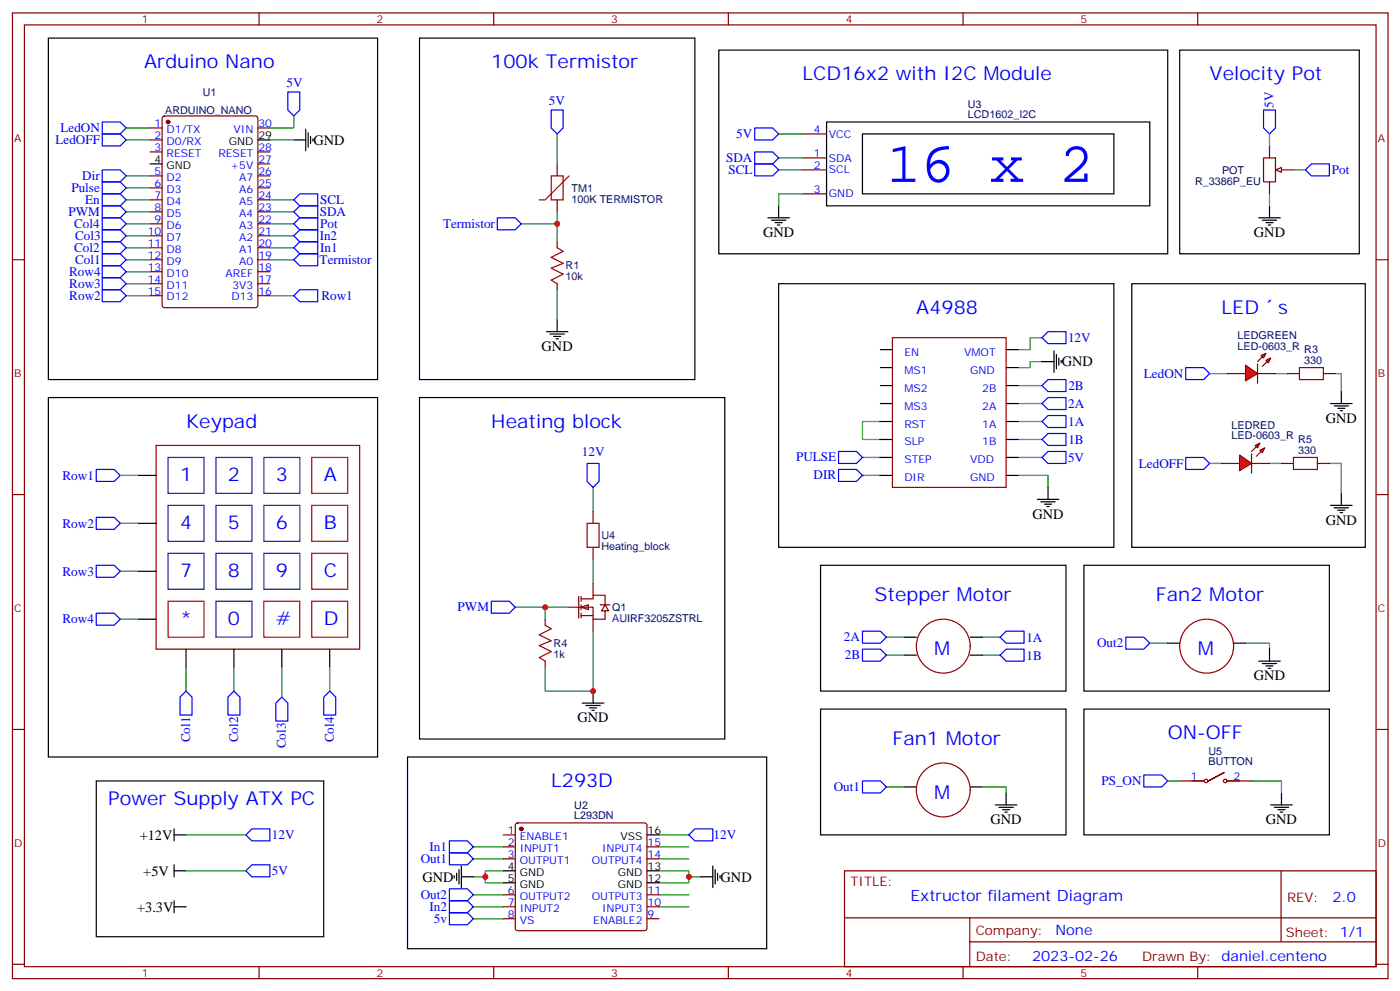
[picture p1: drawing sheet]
<svg xmlns="http://www.w3.org/2000/svg" width="413mm" height="292mm" viewBox="0 0 413 292" stroke-linecap="round" stroke-linejoin="round" font-family="sans-serif">
<g fill="none" stroke="#870000" stroke-width=".35">
<path d="M3.7 3.8h405.3v284.3h-405.3zM7.2 7.3h398.3v277.3h-398.3zM76.3 3.8v3.5M145.5 3.8v3.5M214.6 3.8v3.5M283.8 3.8v3.5M352.9 3.8v3.5M44.2 37.7h3.6M48 34.4l.5-.3h26.8l.6 .5 .1 55.3-.5 .6-27 .1-.7-.5v-55.2zM76 37.7h3.5M236.5 39.4h7.1M44.2 41.2h3.6"/>
<path d="M44.2 44.7h3.6M44.2 51.8h3.6M44.2 55.3h3.6M44.2 58.8h3.6M76 44.7h3.5M76 51.8h3.5M76 55.3h3.5M76 58.8h3.5M76 48.3h3.5M164.2 48.3v3.5M164.2 58.8v3.6M236.5 57.1h7.1"/>
<path d="M236.5 46.5h7.1M236.5 50h7.1M3.7 76.5h3.5M44.2 76.5h3.6M44.2 62.4h3.6M44.2 65.9h3.6M44.2 69.4h3.6M44.2 73h3.6M76 76.5h3.5M76 62.4h3.5M76 65.9h3.5M76 69.4h3.5"/>
<path d="M76 73h3.5M164.2 71.2v1.8M405.5 76.5h3.5M44.2 80h3.6M44.2 83.5h3.6M44.2 87.1h3.6M76 80h3.5M76 83.5h3.5M76 87.1h3.5M164.2 83.5v1.8M3.7 145.6h3.5M174.8 150.6v3.5"/>
<path d="M405.5 145.6h3.5M174.8 161.1v3.6M160.7 182.3v1.8M160.7 194.7v1.7M3.7 214.8h3.5M405.5 214.8h3.5M148.3 245.8h3.5M148.3 249.3h3.5M148.3 252.9h3.5M152.1 242.5l.4-.2h37.4l.5 .2 .2 .5v30.3l-.2 .5-.5 .2h-37.4l-.5-.2-.2-.5v-30.3zM190.6 249.3h3.6M190.6 252.9h3.6"/>
<path d="M248.8 256.4h156.7v28.2h-156.7zM377.5 256.4v20.9M148.3 263.5h3.5M148.3 267h3.5M148.3 270.5h3.5M190.6 263.5h3.6M190.6 267h3.6M190.6 270.5h3.6M248.9 270.2h156.5M285.8 277.3h119.6M285.8 270.2v14.2M3.7 283.9h3.5"/>
<path d="M76.3 284.6v3.5M145.5 284.6v3.5M214.6 284.6v3.5M283.8 284.6v3.5M352.9 284.6v3.5M405.5 283.9h3.5"/>
</g>
<g fill="#870000" stroke="#870000" stroke-width=".35">
<circle cx="49.5" cy="35.9" r=".53"/>
<circle cx="153.6" cy="244.1" r=".53"/>
</g>
<g fill="none" stroke="#000" stroke-width=".35">
<path d="M14.3 11.2h97v100.6h-97zM123.6 11.2h81.2v100.6h-81.2zM211.8 14.7h132.3v60h-132.3zM90.1 38v6.4M90.8 39.1v4.2M243.6 35.9h95.2v24.7h-95.2zM254.1 39.4h74.1v17.7h-74.1zM44.2 48.3h3.6M76 41.2h3.5M86.6 41.2h3.5M91.5 40.1v2.2M92.2 40.9v.7"/>
<path d="M226.3 64.1h6.3M227.3 64.8h4.3M228.4 65.5h2.1M229.1 66.3h.7M229.4 60.6v3.5M161 97.6h6.4M162.1 98.4h4.2M163.1 99.1h2.1M163.8 99.8h.7M164.2 94.1v3.5M229.4 83.5h98.8v77.6h-98.8zM14.3 117.1h97v105.8h-97z"/>
<path d="M123.6 117.1h90v100.5h-90zM259.4 118.8h3.6M259.4 113.5h3.6M259.4 108.2h3.6M259.4 102.9h3.6M296.5 118.8h3.5M296.5 113.5h3.5M296.5 108.2h3.5M296.5 102.9h3.5M307.1 106.5h3.5M310.6 103.3v6.3M311.3 104.4v4.2"/>
<path d="M312 105.4v2.1M312.7 106.1v.7M40.7 140h5.3M259.4 140h3.6M259.4 134.7h3.6M259.4 129.4h3.6M259.4 124.1h3.6M296.5 140h3.5M296.5 134.7h3.5M296.5 129.4h3.5M296.5 124.1h3.5M40.7 154.1h5.3"/>
<path d="M305.6 147h6.4M306.7 147.7h4.2M307.8 148.4h2.1M308.5 149.2h.7M308.8 143.5v3.5M40.7 168.2h5.3M241.8 166.4h72.3v37.1h-72.3zM40.7 182.3h5.3M54.8 191.1v5.3M68.9 191.1v5.3M83 191.1v5.3M97.2 191.1v5.3"/>
<path d="M266.5 192.9h3.5M266.5 187.6h3.5M285.9 192.9h3.5M285.9 187.6h3.5M171.6 207h6.3M172.6 207.7h4.3M173.7 208.4h2.1M174.4 209.1h.7M174.8 203.5v3.5M241.8 208.8h72.3v37h-72.3zM28.4 229.9h67v45.9h-67zM120.1 222.9h105.8v56.4h-105.8z"/>
<path d="M266.5 231.7h3.5M285.9 231.7h3.5M51.3 245.8h3.5M51.3 244.1v3.5M51.3 254.6v3.6M51.3 256.4h3.5M133.8 257.8v.7M134.5 257.1v2.1M135.3 256v4.3M136 258.2h3.5M136 255v6.3M148.3 256.4h3.5"/>
<path d="M148.3 259.9h3.5M190.6 245.8h3.6M190.6 256.4h3.6M190.6 259.9h3.6M206.5 258.2h3.5M210 255v6.3M210.7 256v4.3M211.5 257.1v2.1M212.2 257.8v.7M51.3 265.2v3.5M51.3 267h3.5"/>
</g>
<g fill="none" stroke="#00f" stroke-width=".35">
<path d="M84.8 27.1h3.5v5.3l-1.7 1.7-1.8-1.7zM162.4 32.4h3.5v5.3l-1.7 1.7-1.8-1.7zM222.4 37.7h5.3l1.7 1.7-1.7 1.8h-5.3zM30.1 50h5.3l1.8 1.8-1.8 1.8h-5.3zM30.1 53.6h5.3l1.8 1.7-1.8 1.8h-5.3zM88.3 57.1h5.3v3.5h-5.3l-1.7-1.8zM222.4 44.7h5.3l1.7 1.8-1.7 1.8h-5.3zM222.4 48.3h5.3l1.7 1.7-1.7 1.8h-5.3zM30.1 78.2h5.3l1.8 1.8-1.8 1.8h-5.3zM30.1 67.7h5.3l1.8 1.7-1.8 1.8h-5.3zM30.1 64.1h5.3l1.8 1.8-1.8 1.8h-5.3zM30.1 71.2h5.3l1.8 1.8-1.8 1.7h-5.3z"/>
<path d="M30.1 74.7h5.3l1.8 1.8-1.8 1.7h-5.3zM30.1 60.6h5.3l1.8 1.8-1.8 1.7h-5.3zM86.6 62.4l1.7-1.8h5.3v3.5h-5.3zM88.3 74.7h5.3v3.5h-5.3l-1.7-1.7zM146.5 64.1h5.3l1.8 1.8-1.8 1.8h-5.3zM30.1 85.3h5.3l1.8 1.8-1.8 1.7h-5.3zM30.1 81.8h5.3l1.8 1.7-1.8 1.8h-5.3zM86.6 87.1l1.7-1.8h5.3v3.5h-5.3zM308.8 97.6h5.3v3.6h-5.3l-1.7-1.8zM307.1 118.8l1.7-1.7h5.3v3.5h-5.3zM308.8 111.8h5.3v3.5h-5.3l-1.7-1.8zM28.4 138.2h5.3l1.7 1.8-1.7 1.7h-5.3z"/>
<path d="M173 136.5h3.5v5.2l-1.7 1.8-1.8-1.8zM247.1 138.2h5.3l1.7 1.8-1.7 1.7h-5.3zM247.1 132.9h5.3l1.7 1.8-1.7 1.8h-5.3zM307.1 124.1l1.7-1.8h5.3v3.6h-5.3zM307.1 134.7l1.7-1.8h5.3v3.6h-5.3zM308.8 127.6h5.3v3.6h-5.3l-1.7-1.8zM28.4 152.3h5.3l1.7 1.8-1.7 1.8h-5.3zM28.4 166.4h5.3l1.7 1.8-1.7 1.8h-5.3zM144.8 177h5.3l1.7 1.8-1.7 1.8h-5.3zM28.4 180.6h5.3l1.7 1.7-1.7 1.8h-5.3zM254.1 185.8h5.3l1.8 1.8-1.8 1.8h-5.3zM254.1 191.1h5.3l1.8 1.8-1.8 1.8h-5.3z"/>
<path d="M294.7 192.9l1.8-1.8h5.3v3.6h-5.3zM294.7 187.6l1.8-1.8h5.3v3.6h-5.3zM54.8 203.5l1.8 1.7v5.3h-3.5v-5.3zM68.9 203.5l1.8 1.7v5.3h-3.5v-5.3zM83 205.2l1.8 1.8v5.3h-3.5v-5.3zM97.2 203.5l1.7 1.7v5.3h-3.5v-5.3zM254.1 229.9h5.3l1.8 1.8-1.8 1.8h-5.3zM72.5 256.4l1.7-1.8h5.3v3.6h-5.3zM72.5 245.8l1.7-1.7h5.3v3.5h-5.3zM132.4 251.1h5.3l1.8 1.8-1.8 1.7h-5.3zM132.4 247.6h5.3l1.8 1.7-1.8 1.8h-5.3zM203 245.8l1.8-1.7h5.2v3.5h-5.2z"/>
<path d="M132.4 261.7h5.3l1.8 1.8-1.8 1.7h-5.3zM132.4 268.7h5.3l1.8 1.8-1.8 1.8h-5.3zM132.4 265.2h5.3l1.8 1.8-1.8 1.7h-5.3z"/>
</g>
<path d="M162.4 51.8h3.5v7h-3.5zM167.7 51.8l-7 7h-1.8M164.2 73l1.7 1-3.5 1.8 3.5 1.7-3.5 1.5 3.5 1.7-3.5 1.8 1.8 1M173 154.1h3.5v7h-3.5zM160.7 184.1l1.7 1-3.5 1.8 3.5 1.8-3.5 1.4 3.5 1.7-3.5 1.8 1.8 1.1" fill="none" stroke="#a10000" stroke-width=".35"/>
<g fill="none" stroke="#008700" stroke-width=".35">
<path d="M86.6 34.1v3.6h-7.1M164.2 39.4v8.9M229.4 39.4h7.1M37.2 55.3h7M37.2 51.8h7M79.5 41.2h7.1M79.5 58.8h7.1M229.4 46.5h7.1M229.4 50h7.1M236.5 57.1h-7.1v3.5M37.2 65.9h7M37.2 62.4h7"/>
<path d="M37.2 76.5h7M37.2 73h7M37.2 69.4h7M79.5 62.4h7.1M79.5 76.5h7.1M153.6 65.9h10.6M164.2 62.4v8.8M37.2 87.1h7M37.2 83.5h7M37.2 80h7M79.5 87.1h7.1M164.2 85.3v8.8"/>
<path d="M307.1 99.4h-3.6v3.5h-3.5M300 118.8h7.1M300 113.5h7.1M307.1 106.5h-3.6v1.7h-3.5M35.4 140h5.3M254.1 140h5.3M254.1 134.7h5.3M259.4 124.1h-5.3v5.3h5.3M300 140h8.8v3.5M300 134.7h7.1M300 129.4h7.1M300 124.1h7.1"/>
<path d="M35.4 154.1h5.3M174.8 143.5v7.1M35.4 168.2h5.3M35.4 182.3h5.3M54.8 196.4v7.1M68.9 196.4v7.1M83 196.4v8.8M97.2 196.4v7.1M289.4 187.6h5.3M289.4 192.9h5.3M261.2 231.7h5.3M54.8 245.8h17.7"/>
<path d="M54.8 256.4h17.7M139.5 252.9h8.8M139.5 249.3h8.8M139.5 258.2h3.5M148.3 256.4h-5.3v3.5h5.3M194.2 256.4h8.8v3.5h-8.8M194.2 245.8h8.8M194.2 252.9h8.8M194.2 249.3h8.8M203 258.2h3.5M139.5 267h8.8M139.5 263.5h8.8"/>
<path d="M139.5 270.5h8.8M194.2 267h8.8M194.2 263.5h8.8"/>
</g>
<g fill="none" stroke="#900" stroke-width=".35">
<path d="M263 99.4h33.5v44.1h-33.5zM46 131.2h60v59.9h-60z"/>
<circle cx="278" cy="190.3" r="7.9"/>
<circle cx="278" cy="232.6" r="7.9"/>
</g>
<path d="M49.5 134.7h10.6v10.6h-10.6zM63.6 134.7h10.6v10.6h-10.6zM77.8 134.7h10.5v10.6h-10.5zM49.5 148.8h10.6v10.6h-10.6zM63.6 148.8h10.6v10.6h-10.6zM77.8 148.8h10.5v10.6h-10.5zM49.5 162.9h10.6v10.6h-10.6zM63.6 162.9h10.6v10.6h-10.6zM63.6 177h10.6v10.6h-10.6zM77.8 162.9h10.5v10.6h-10.5z" fill="none" stroke="#039" stroke-width=".35"/>
<path d="M91.9 134.7h10.5v10.6h-10.5zM91.9 148.8h10.5v10.6h-10.5zM49.5 177h10.6v10.6h-10.6zM77.8 177h10.5v10.6h-10.5zM91.9 162.9h10.5v10.6h-10.5zM91.9 177h10.5v10.6h-10.5z" fill="none" stroke="#f00" stroke-width=".35"/>
<g fill="#fff" stroke="#870000" stroke-width=".35">
<path d="M171.2 178.8l2.2-.7v1.4z"/>
<path d="M178.3 178.1l1.1 1.7h-2.2z"/>
</g>
<path d="M167.7 178.8h7.1v3.5h3.5v-2.5M170.5 175.6v6.4M171.2 176.3h3.6v-1h3.5v2.8M171.2 175.6v1.4M171.2 178.1v1.4M174.8 171.7v3.6M176.9 178.1h2.8M171.2 181.3h3.6M171.2 180.6v1.4M174.8 182.3v3.5" fill="none" stroke="#870000" stroke-width=".35"/>
<path d="M37.2 37.7h7M37.2 41.2h7M167.7 178.8h-7v3.5M174.8 164.7v7M174.8 185.8v17.7h-14.1v-7.1M338.8 189.4h5.3M367 189.4h7.1v1.7M289.4 231.7h7.1v1.8" fill="none" stroke="#008700" stroke-width=".35"/>
<g fill="none" stroke="#000" stroke-width=".35">
<path d="M333.5 83.5h68.8v77.6h-68.8zM319.4 166.4h72.3v37.1h-72.3zM344.1 189.4h3.5M363.5 189.4h3.5M370.9 194.7h6.4M372 195.4h4.2M373 196.1h2.1M373.7 196.8h.7M374.1 191.1v3.6M293.3 237h6.3M294.4 237.7h4.2M295.4 238.4h2.1"/>
<path d="M296.1 239.1h.7M296.5 233.5v3.5"/>
</g>
<path d="M30.1 35.9h5.3l1.8 1.8-1.8 1.7h-5.3zM30.1 39.4h5.3l1.8 1.8-1.8 1.8h-5.3zM349.4 108.2h5.3l1.7 1.8-1.7 1.8h-5.3zM349.4 134.7h5.3l1.7 1.8-1.7 1.7h-5.3zM331.8 187.6h5.2l1.8 1.8-1.8 1.7h-5.2z" fill="none" stroke="#00f" stroke-width=".35"/>
<circle cx="355.6" cy="190.3" r="7.9" fill="none" stroke="#900" stroke-width=".35"/>
<g fill="#f00" stroke="#870000" stroke-width=".35">
<path d="M367 107.5l3.6 2.5-3.6 2.1z"/>
<path d="M370.6 107.2v5.6z"/>
</g>
<g fill="#870000" stroke="#870000" stroke-width=".35">
<path d="M370.6 106.5l1.4-1.4z"/>
<path d="M373.4 106.5l-1.4 1.4z"/>
</g>
<g fill="#f00" stroke="#870000" stroke-width=".35">
<path d="M371.6 104.7l1.4-.7-.7 1.4z"/>
<path d="M373 106.1l1.4-.7-.7 1.4z"/>
</g>
<path d="M361.7 110h5.3M370.6 110h5.2" fill="none" stroke="#870000" stroke-width=".35"/>
<g fill="#f00" stroke="#870000" stroke-width=".35">
<path d="M365.3 134l3.5 2.5-3.5 2.1z"/>
<path d="M368.8 133.6v5.7z"/>
</g>
<g fill="#870000" stroke="#870000" stroke-width=".35">
<path d="M368.8 132.9l1.4-1.4z"/>
<path d="M370.2 134.3l1.4-1.4z"/>
</g>
<g fill="#f00" stroke="#870000" stroke-width=".35">
<path d="M369.9 131.2l1.4-.7-.7 1.4z"/>
<path d="M371.3 132.6l1.4-.7-.7 1.4z"/>
</g>
<g fill="none" stroke="#870000" stroke-width=".35">
<path d="M372.3 46.5h3.5v7.1h-3.5zM374.1 43v3.5M374.1 53.6v3.5M377.6 50h3.5M379.4 110h3.5M390 110h3.5M360 136.5h5.3M368.8 136.5h5.3M377.6 136.5h3.5M388.2 136.5h3.5M347.6 229.9h7.1M360.7 227.5l-4.6 2.4 4.6-2.4"/>
<path d="M361.7 229.9h7.1"/>
<circle cx="355.4" cy="229.9" r=".53"/>
<circle cx="361" cy="229.9" r=".53"/>
</g>
<g fill="none" stroke="#000" stroke-width=".35">
<path d="M347.6 14.7h52.9v60h-52.9zM392.1 118.8h6.3M393.1 119.5h4.3M395.3 115.3v3.5M394.2 120.2h2.1M394.9 120.9h.7M392.1 148.8h6.3M393.1 149.5h4.3M394.2 150.2h2.1M394.9 150.9h.7M395.3 145.3v3.5M319.4 208.8h72.3v37h-72.3z"/>
<path d="M374.4 237h6.4M375.5 237.7h4.2M376.6 238.4h2.1M377.3 239.1h.7M377.6 233.5v3.5"/>
</g>
<path d="M382.9 108.2h7.1v3.6h-7.1zM381.1 134.7h7.1v3.5h-7.1z" fill="none" stroke="#a10000" stroke-width=".35"/>
<path d="M37.2 58.8h7M79.5 73h7.1M79.5 69.4h7.1M79.5 65.9h7.1M356.4 110h5.3M375.8 110h3.6M393.5 110h1.8v5.3M356.4 136.5h3.6M374.1 136.5h3.5M391.7 136.5h3.6v8.8M344.1 229.9h3.5M368.8 229.9h8.8v3.6" fill="none" stroke="#008700" stroke-width=".35"/>
<path d="M30.1 57.1h5.3l1.8 1.7-1.8 1.8h-5.3zM86.6 73l1.7-1.8h5.3v3.5h-5.3zM86.6 69.4l1.7-1.7h5.3v3.5h-5.3zM86.6 65.9l1.7-1.8h5.3v3.6h-5.3zM337 228.2h5.3l1.8 1.7-1.8 1.8h-5.3z" fill="none" stroke="#00f" stroke-width=".35"/>
<path d="M375.8 50l1.8-.7v1.4z" fill="#f0f0f0" stroke="#870000" stroke-width=".35"/>
<path d="M372.3 32.4h3.5v5.3l-1.7 1.7-1.8-1.7zM384.7 50l1.7-1.7h5.3v3.5h-5.3z" fill="none" stroke="#00f" stroke-width=".35"/>
<path d="M374.1 39.4v3.6M374.1 57.1v3.5M381.1 50h3.6M151.8 178.8h8.9M261.2 187.6h5.3M261.2 192.9h5.3" fill="none" stroke="#008700" stroke-width=".35"/>
<path d="M370.9 64.1h6.4M372 64.8h4.2M373 65.5h2.1M373.7 66.3h.7M374.1 60.6v3.5" fill="none" stroke="#000" stroke-width=".35"/>
<g fill="#c00">
<circle cx="164.2" cy="65.9" r=".88"/>
<circle cx="143" cy="258.2" r=".88"/>
<circle cx="203" cy="258.2" r=".88"/>
<circle cx="174.8" cy="203.5" r=".88"/>
<circle cx="160.7" cy="178.8" r=".88"/>
</g>
<text font-size="16.9" fill="#00f" x="261.2" y="53.6">16 x 2</text>
<g font-size="5.6" fill="#00f">
<text x="42.5" y="20">Arduino Nano</text>
<text x="144.8" y="20">100k Termistor</text>
<text x="236.5" y="23.6">LCD16x2 with I2C Module</text>
<text x="356.4" y="23.6">Velocity Pot</text>
<text x="270" y="92.4">A4988</text>
<text x="360" y="92.4">LED</text>
<text x="376.7" y="92.4">s</text>
<text x="54.8" y="125.9">Keypad</text>
<text x="144.8" y="125.9">Heating block</text>
<text x="53.1" y="141.7">1</text>
<text x="67.2" y="141.7">2</text>
<text x="81.3" y="141.7">3</text>
<text x="95.4" y="141.7">A</text>
<text x="53.1" y="155.9">4</text>
<text x="67.2" y="155.9">5</text>
<text x="81.3" y="155.9">6</text>
<text x="95.4" y="155.9">B</text>
<text x="53.1" y="170">7</text>
<text x="67.2" y="170">8</text>
<text x="81.3" y="170">9</text>
<text x="95.4" y="170">C</text>
<text x="257.7" y="177">Stepper Motor</text>
<text x="340.6" y="177">Fan2 Motor</text>
<text x="53.1" y="184.1">*</text>
<text x="67.2" y="184.1">0</text>
<text x="81.3" y="184.1">#</text>
<text x="95.4" y="184.1">D</text>
<text x="275.3" y="192.9">M</text>
<text x="352.9" y="192.9">M</text>
<text x="263" y="219.4">Fan1 Motor</text>
<text x="344.1" y="217.6">ON-OFF</text>
<text x="162.4" y="231.7">L293D</text>
<text x="31.9" y="237">Power Supply ATX PC</text>
<text x="275.3" y="235.2">M</text>
</g>
<text font-size="4.6" fill="#00f" x="268.3" y="265.2">Extructor filament Diagram</text>
<g font-size="4.2">
<text x="92.4" y="42.6">GND</text>
<text x="224.9" y="69.8">GND</text>
<text x="369.5" y="69.8">GND</text>
<text x="159.6" y="103.3">GND</text>
<text x="312.9" y="107.9">GND</text>
<text x="390.7" y="124.5">GND</text>
<text x="304.2" y="152.7">GND</text>
<text x="390.7" y="154.4">GND</text>
<text x="369.5" y="200.3">GND</text>
<text x="170.2" y="212.7">GND</text>
<text x="291.9" y="242.6">GND</text>
<text x="373" y="242.6">GND</text>
<text x="41.2" y="247.3">+12V</text>
<text x="42.2" y="257.8">+5V</text>
<text x="124.5" y="259.6">GND</text>
<text x="212.3" y="259.6">GND</text>
<text x="40.4" y="268.4">+3.3V</text>
</g>
<g font-size="4.2" fill="#00f">
<text x="392.6" y="265.7">2.0</text>
<text x="311" y="275.2">None</text>
<text x="304.1" y="283">2023-02-26</text>
</g>
<g font-size="3.9" fill="#00f">
<text x="84.4" y="25.7">5V</text>
<text x="161.7" y="30.8">5V</text>
<text x="375.3" y="31.8" transform="rotate(-90 375.3 31.8)">5V</text>
<text x="17.8" y="38.9">LedON</text>
<text x="217" y="40.7">5V</text>
<text x="16.3" y="42.4">LedOFF</text>
<text x="214" y="47.8">SDA</text>
<text x="24.3" y="53">Dir</text>
<text x="214.6" y="51.3">SCL</text>
<text x="392.5" y="51.3">Pot</text>
<text x="21" y="56.6">Pulse</text>
<text x="20.2" y="63.6">PWM</text>
<text x="25.1" y="60.1">En</text>
<text x="94.2" y="63.6">SDA</text>
<text x="94.3" y="60">SCL</text>
<text x="21.9" y="67">Col4</text>
<text x="22.1" y="70.5">Col3</text>
<text x="94.2" y="70.7">In2</text>
<text x="94.4" y="67.2">Pot</text>
<text x="130.5" y="67.1">Termistor</text>
<text x="21.9" y="74.1">Col2</text>
<text x="22.1" y="77.6">Col1</text>
<text x="94.2" y="77.8">Termistor</text>
<text x="94.3" y="74.3">In1</text>
<text x="20.4" y="81.1">Row4</text>
<text x="20.4" y="88.2">Row2</text>
<text x="20.4" y="84.7">Row3</text>
<text x="94.7" y="88.4">Row1</text>
<text x="314.7" y="100.6">12V</text>
<text x="337.1" y="111.2">LedON</text>
<text x="314.8" y="114.9">2B</text>
<text x="314.8" y="125.5">1A</text>
<text x="314.8" y="120.2">2A</text>
<text x="314.8" y="130.8">1B</text>
<text x="171.5" y="134.2">12V</text>
<text x="234.6" y="135.9">PULSE</text>
<text x="314.7" y="135.9">5V</text>
<text x="335.6" y="137.7">LedOFF</text>
<text x="18.4" y="141.2">Row1</text>
<text x="239.7" y="141.1">DIR</text>
<text x="18.4" y="155.3">Row2</text>
<text x="18.4" y="169.5">Row3</text>
<text x="18.4" y="183.6">Row4</text>
<text x="134.8" y="180">PWM</text>
<text x="248.7" y="188.9">2A</text>
<text x="302.5" y="189">1A</text>
<text x="323.3" y="190.5">Out2</text>
<text x="248.9" y="194.2">2B</text>
<text x="302.5" y="194.3">1B</text>
<text x="56" y="218.6" transform="rotate(-90 56 218.6)">Col1</text>
<text x="70.1" y="218.6" transform="rotate(-90 70.1 218.6)">Col2</text>
<text x="84.3" y="220.3" transform="rotate(-90 84.3 220.3)">Col3</text>
<text x="98.4" y="218.6" transform="rotate(-90 98.4 218.6)">Col4</text>
<text x="245.7" y="233">Out1</text>
<text x="324.5" y="231.1">PS_ON</text>
<text x="80.1" y="247">12V</text>
<text x="126.6" y="250.6">In1</text>
<text x="210.3" y="247.1">12V</text>
<text x="80.1" y="257.6">5V</text>
<text x="124" y="254.1">Out1</text>
<text x="124" y="264.7">Out2</text>
<text x="126.6" y="268.2">In2</text>
<text x="127.8" y="271.8">5v</text>
</g>
<g font-size="3.9" fill="#800">
<text x="250.6" y="261">TITLE:</text>
<text x="379.2" y="265.7">REV:</text>
<text x="287.5" y="275.2">Company:</text>
<text x="378.9" y="275.8">Sheet: 1/1</text>
<text x="287.5" y="282.9">Date:</text>
<text x="336.6" y="282.9">Drawn By: daniel.centeno</text>
</g>
<g font-size="3.2" fill="#800">
<text x="41.8" y="6.8">1</text>
<text x="110.9" y="6.8">2</text>
<text x="180.1" y="6.8">3</text>
<text x="249.2" y="6.8">4</text>
<text x="318.3" y="6.8">5</text>
<text x="4.2" y="41.9">A</text>
<text x="406" y="41.9">A</text>
<text x="4.2" y="111.1">B</text>
<text x="406" y="111.1">B</text>
<text x="4.2" y="180.2">C</text>
<text x="406" y="180.2">C</text>
<text x="4.2" y="249.3">D</text>
<text x="406" y="249.3">D</text>
<text x="41.8" y="287.6">1</text>
<text x="110.9" y="287.6">2</text>
<text x="180.1" y="287.6">3</text>
<text x="249.2" y="287.6">4</text>
<text x="318.3" y="287.6">5</text>
</g>
<g font-size="3.2" fill="#000080">
<text x="59.8" y="28.2">U1</text>
<text x="48.7" y="33.4">ARDUINO_NANO</text>
<text x="285.2" y="34.9">LCD1602_I2C</text>
<text x="285.2" y="31.7">U3</text>
<text x="360.1" y="51.2">POT</text>
<text x="168.4" y="59.7">100K TERMISTOR</text>
<text x="168.4" y="56.5">TM1</text>
<text x="352.2" y="54.4">R_3386P_EU</text>
<text x="166.7" y="82.5">10k</text>
<text x="166.7" y="79.3">R1</text>
<text x="364.7" y="99.7">LEDGREEN</text>
<text x="364.7" y="102.9">LED-0603_R</text>
<text x="384.3" y="107.2">330</text>
<text x="384.3" y="104">R3</text>
<text x="362.9" y="129.4">LED-0603_R</text>
<text x="362.9" y="126.2">LEDRED</text>
<text x="382.6" y="130.5">R5</text>
<text x="382.6" y="133.6">330</text>
<text x="177.2" y="162">Heating_block</text>
<text x="177.2" y="158.8">U4</text>
<text x="180.4" y="179.9">Q1</text>
<text x="180.4" y="183.1">AUIRF3205ZSTRL</text>
<text x="163.1" y="190.5">R4</text>
<text x="163.1" y="193.7">1k</text>
<text x="356.1" y="225.4">BUTTON</text>
<text x="356.1" y="222.2">U5</text>
<text x="169.2" y="238.1">U2</text>
<text x="169.2" y="241.2">L293DN</text>
</g>
<g font-size="3.2" fill="#00f">
<text x="45.6" y="37.3">1</text>
<text x="45.6" y="40.9">2</text>
<text x="49.1" y="39.1">D1/TX</text>
<text x="68.8" y="39.1">VIN</text>
<text x="76.2" y="37.3">30</text>
<text x="239.8" y="39.1">4</text>
<text x="244.3" y="40.5">VCC</text>
<text x="45.6" y="44.4">3</text>
<text x="49.1" y="42.6">D0/RX</text>
<text x="49.1" y="46.1">RESET</text>
<text x="64.3" y="46.1">RESET</text>
<text x="76.2" y="47.9">27</text>
<text x="76.2" y="44.4">28</text>
<text x="239.8" y="46.1">1</text>
<text x="244.3" y="47.6">SDA</text>
<text x="45.6" y="51.4">5</text>
<text x="49.1" y="53.2">D2</text>
<text x="67.9" y="49.7">+5V</text>
<text x="70.5" y="53.2">A7</text>
<text x="76.2" y="51.4">26</text>
<text x="239.8" y="49.7">2</text>
<text x="244.3" y="51.1">SCL</text>
<text x="45.6" y="55">6</text>
<text x="45.6" y="58.5">7</text>
<text x="49.1" y="56.7">D3</text>
<text x="70.5" y="56.7">A6</text>
<text x="76.2" y="58.5">24</text>
<text x="76.2" y="55">25</text>
<text x="239.8" y="56.7">3</text>
<text x="244.3" y="58.1">GND</text>
<text x="45.6" y="62">8</text>
<text x="45.6" y="65.5">9</text>
<text x="49.1" y="60.3">D4</text>
<text x="49.1" y="63.8">D5</text>
<text x="70.5" y="63.8">A4</text>
<text x="70.5" y="60.3">A5</text>
<text x="76.2" y="65.5">22</text>
<text x="76.2" y="62">23</text>
<text x="43.6" y="69.1">10</text>
<text x="49.1" y="67.3">D6</text>
<text x="49.1" y="70.8">D7</text>
<text x="70.5" y="70.8">A2</text>
<text x="70.5" y="67.3">A3</text>
<text x="76.2" y="69.1">21</text>
<text x="43.6" y="72.6">11</text>
<text x="43.6" y="76.1">12</text>
<text x="49.1" y="74.4">D8</text>
<text x="49.1" y="77.9">D9</text>
<text x="70.5" y="77.9">A0</text>
<text x="70.5" y="74.4">A1</text>
<text x="76.2" y="76.1">19</text>
<text x="76.2" y="72.6">20</text>
<text x="43.6" y="79.7">13</text>
<text x="43.6" y="83.2">14</text>
<text x="49.1" y="81.4">D10</text>
<text x="66.5" y="81.4">AREF</text>
<text x="76.2" y="83.2">17</text>
<text x="76.2" y="79.7">18</text>
<text x="43.6" y="86.7">15</text>
<text x="49.1" y="84.9">D11</text>
<text x="49.1" y="88.5">D12</text>
<text x="68.2" y="88.5">D13</text>
<text x="68.5" y="84.9">3V3</text>
<text x="76.2" y="86.7">16</text>
<text x="266.5" y="104.7">EN</text>
<text x="284.1" y="104.7">VMOT</text>
<text x="266.5" y="110">MS1</text>
<text x="285.9" y="110">GND</text>
<text x="266.5" y="115.3">MS2</text>
<text x="289.4" y="115.3">2B</text>
<text x="266.5" y="125.9">RST</text>
<text x="266.5" y="120.6">MS3</text>
<text x="289.4" y="125.9">1A</text>
<text x="289.4" y="120.6">2A</text>
<text x="266.5" y="131.2">SLP</text>
<text x="289.4" y="131.2">1B</text>
<text x="266.5" y="136.5">STEP</text>
<text x="285.9" y="136.5">VDD</text>
<text x="266.5" y="141.7">DIR</text>
<text x="285.9" y="141.7">GND</text>
<text x="350.9" y="229.6">1</text>
<text x="363.5" y="229.6">2</text>
<text x="149.6" y="245.5">1</text>
<text x="149.6" y="249">2</text>
<text x="153.1" y="247.2">ENABLE1</text>
<text x="153.1" y="250.8">INPUT1</text>
<text x="177.4" y="250.8">INPUT4</text>
<text x="190.8" y="249">15</text>
<text x="149.6" y="252.5">3</text>
<text x="153.1" y="254.3">OUTPUT1</text>
<text x="174.4" y="254.3">OUTPUT4</text>
<text x="190.8" y="252.5">14</text>
<text x="149.6" y="263.1">6</text>
<text x="190.8" y="263.1">11</text>
<text x="149.6" y="266.6">7</text>
<text x="153.1" y="264.9">OUTPUT2</text>
<text x="153.1" y="268.4">INPUT2</text>
<text x="174.4" y="264.9">OUTPUT3</text>
<text x="177.4" y="268.4">INPUT3</text>
<text x="190.8" y="266.6">10</text>
<text x="149.6" y="270.2">8</text>
<text x="153.1" y="271.9">VS</text>
<text x="174.8" y="271.9">ENABLE2</text>
<text x="190.8" y="270.2">9</text>
</g>
<g font-size="3.2">
<text x="76.2" y="40.9">29</text>
<text x="45.6" y="47.9">4</text>
<text x="67.4" y="42.6">GND</text>
<text x="49.1" y="49.7">GND</text>
<text x="190.8" y="245.5">16</text>
<text x="182.8" y="247.2">VSS</text>
<text x="149.6" y="256">4</text>
<text x="153.1" y="257.8">GND</text>
<text x="182.1" y="257.8">GND</text>
<text x="190.8" y="256">13</text>
<text x="149.6" y="259.6">5</text>
<text x="153.1" y="261.3">GND</text>
<text x="182.1" y="261.3">GND</text>
<text x="190.8" y="259.6">12</text>
</g>
</svg>
